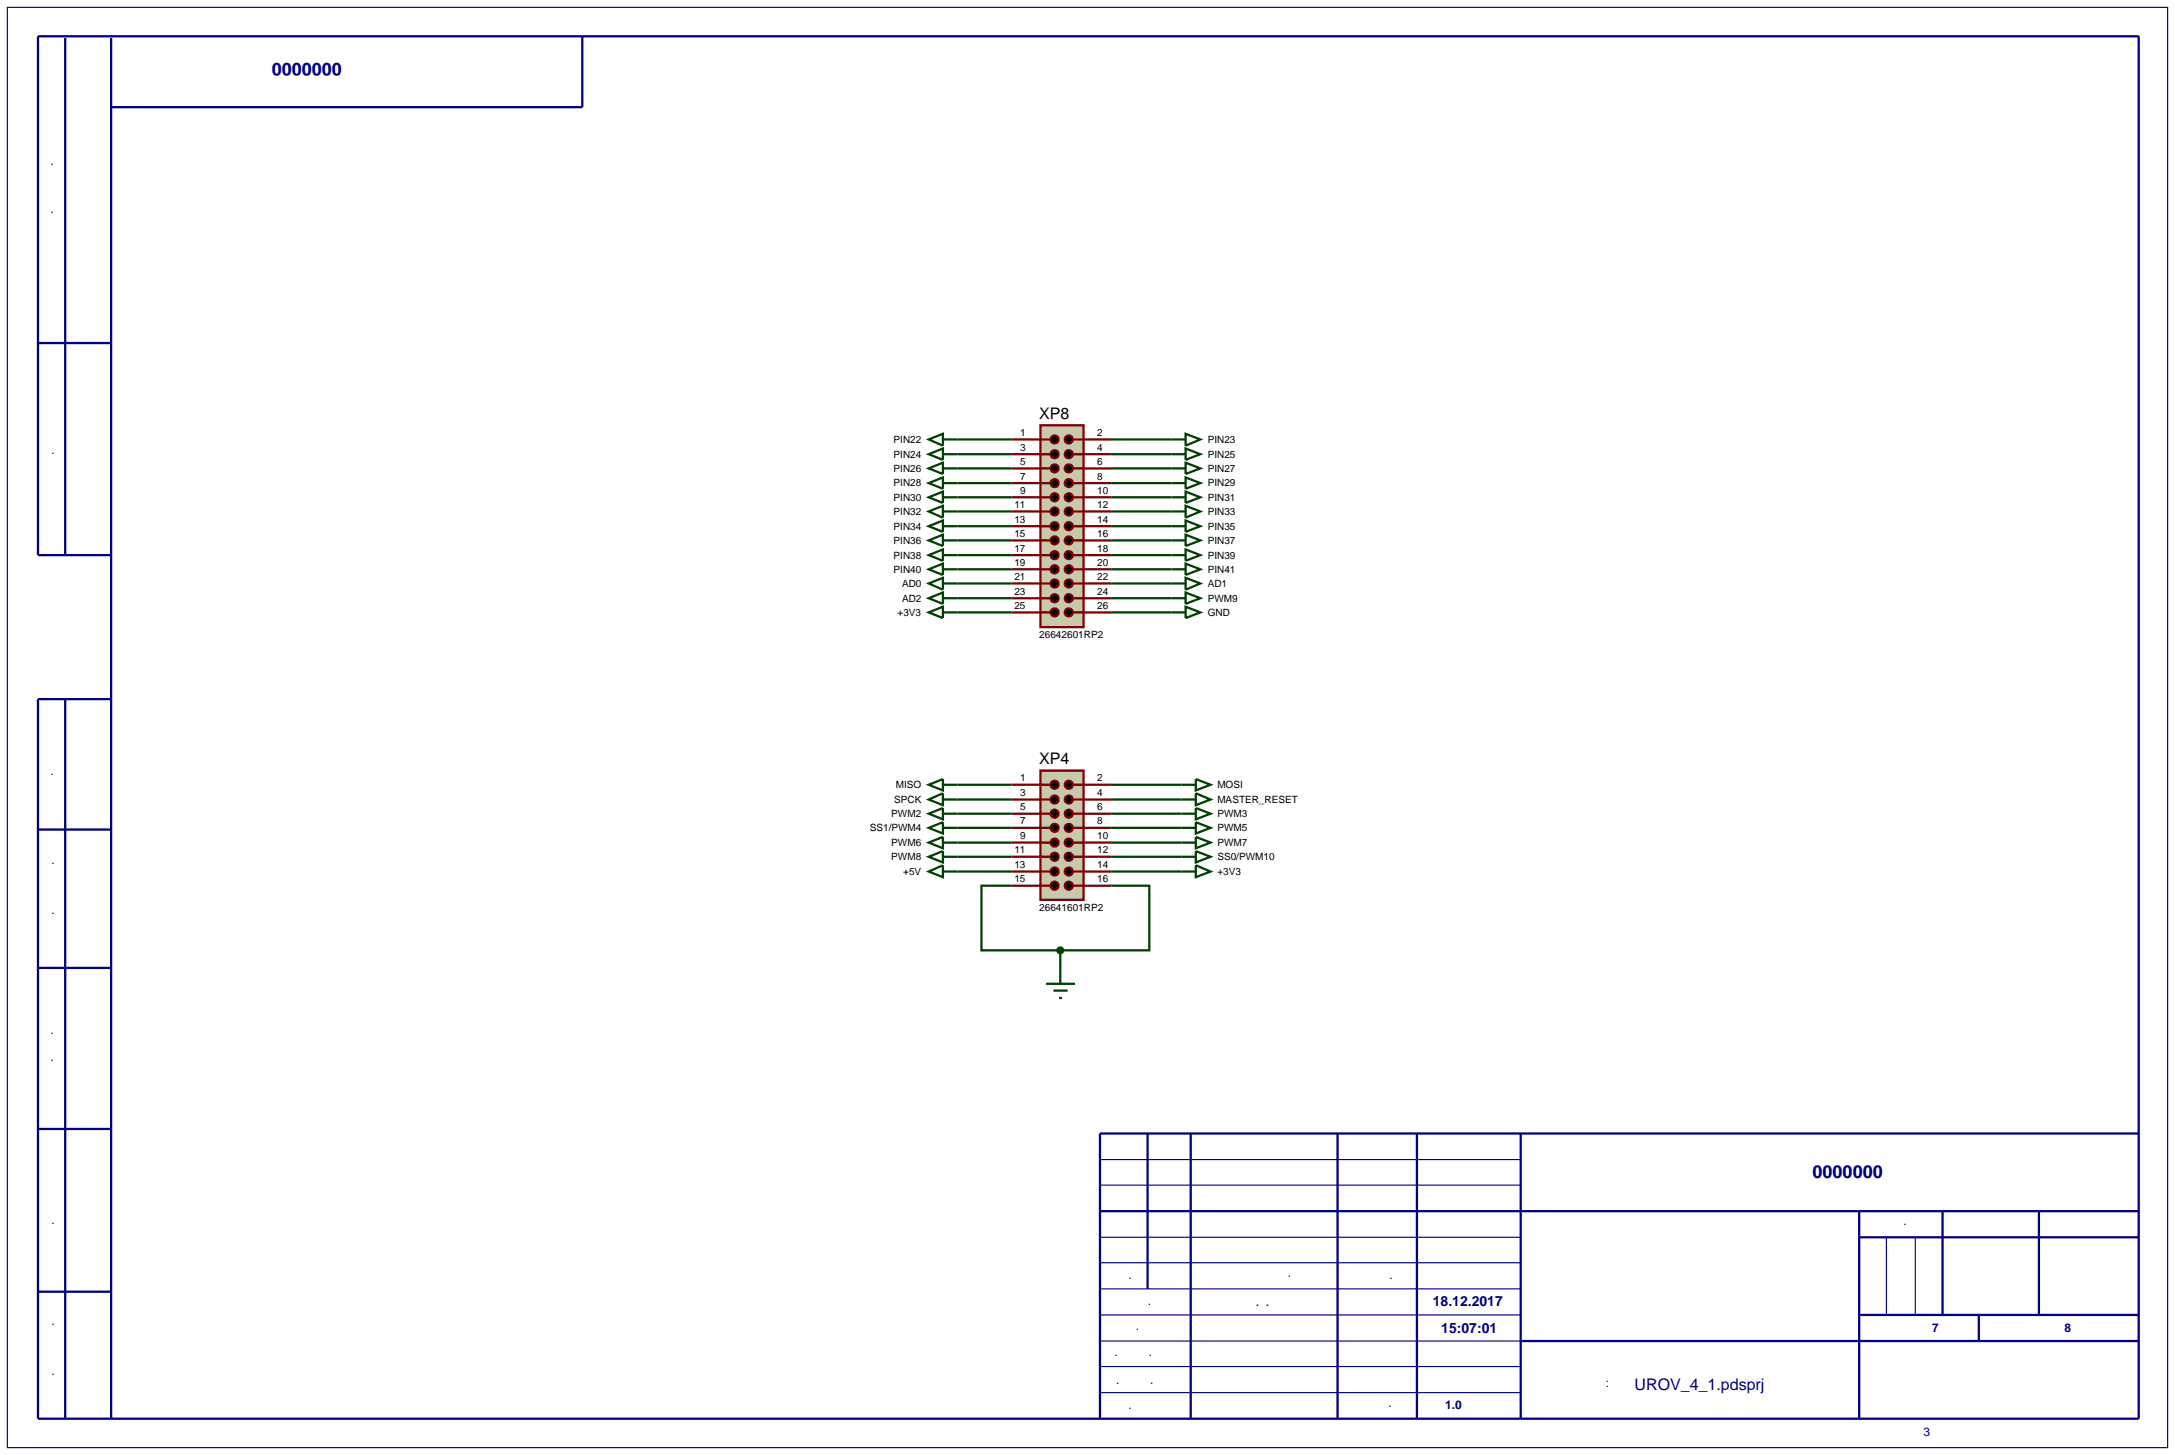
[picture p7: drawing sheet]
<svg xmlns="http://www.w3.org/2000/svg" width="384mm" height="257mm" viewBox="0 0 384 257" stroke-linecap="round" stroke-linejoin="round" font-family="sans-serif">
<path d="M1.3 1.3h381v254h-381zM194 218.2h74.2M194 209h74.2M194 204.5h74.2M332.7 218.2v13.7M337.8 218.2v13.7M194 222.7h74.2M194 231.9h74.2M194 236.5h74.2M194 227.3h74.2M194 241h74.2M194 245.6h74.2" fill="none" stroke="#000080" stroke-width=".2"/>
<g fill="none" stroke="#000080" stroke-width=".4">
<path d="M11.5 6.7v91.2M19.6 6.7v243.5M102.7 6.4v12.5h-83.1M6.7 60.5h12.9M19.6 97.9h-12.9v-91.5h370.5v243.8h-370.5v-126.9h12.9M11.5 123.3v126.9M6.7 146.3h12.9M6.7 170.7h12.9M6.7 199.1h12.9M202.4 199.9v27.4M210 199.9v50.3M235.9 199.9v50.3"/>
<path d="M249.9 199.9v50.3M268.2 199.9v50.3M377.2 199.9h-183.2v50.3M194 213.6h183.2M327.9 213.6v36.6M327.9 218.2h49.3M342.6 213.6v18.3M359.6 213.6v18.3M6.7 227.8h12.9M268.2 236.5h109M327.9 231.9h49.3M349 231.9v4.6"/>
</g>
<g fill="none" stroke="#004000" stroke-width=".4">
<path d="M163.8 77.5l2.5-1v2.1zM166.3 77.5h12.1M196.1 77.5h13M209.1 76.5l2.6 1-2.6 1.1zM209.1 79.1l2.6 1-2.6 1zM163.8 80.1l2.5-1v2zM163.8 82.6l2.5-1v2zM163.8 85.2l2.5-1v2zM163.8 87.7l2.5-1v2zM163.8 90.2l2.5-1v2.1zM163.8 92.8l2.5-1v2zM163.8 95.3l2.5-1v2z"/>
<path d="M163.8 97.9l2.5-1v2zM166.3 80.1h12.1M166.3 82.6h12.1M166.3 85.2h12.1M166.3 87.7h12.1M166.3 90.2h12.1M166.3 92.8h12.1M166.3 95.3h12.1M166.3 97.9h12.1M196.1 80.1h13M196.1 82.6h13M196.1 85.2h13"/>
<path d="M196.1 87.7h13M196.1 90.2h13M196.1 92.8h13M196.1 95.3h13M196.1 97.9h13M209.1 81.6l2.6 1-2.6 1zM209.1 84.2l2.6 1-2.6 1zM209.1 86.7l2.6 1-2.6 1zM209.1 89.2l2.6 1-2.6 1.1zM209.1 91.8l2.6 1-2.6 1zM209.1 94.3l2.6 1-2.6 1zM209.1 96.9l2.6 1-2.6 1z"/>
<path d="M209.1 99.4l2.6 1-2.6 1zM163.8 100.4l2.5-1v2zM163.8 102.9l2.5-1v2.1zM163.8 105.5l2.5-1v2zM163.8 108l2.5-1v2zM166.3 100.4h12.1M166.3 102.9h12.1M166.3 105.5h12.1M166.3 108h12.1M196.1 100.4h13M196.1 102.9h13M196.1 105.5h13"/>
<path d="M196.1 108h13M209.1 101.9l2.6 1-2.6 1.1zM209.1 104.5l2.6 1-2.6 1zM209.1 107l2.6 1-2.6 1zM168.9 138.4h9.5M196.1 138.4h12.3M168.9 141h9.5M168.9 143.5h9.5M168.9 146h9.5M168.9 148.6h9.5M168.9 151.1h9.5M168.9 153.7h9.5"/>
<path d="M178.4 156.2h-5.3v11.4h13.9M196.1 156.2h6.6v11.4h-15.7M196.1 141h12.3M196.1 143.5h12.3M196.1 146h12.3M196.1 148.6h12.3M196.1 151.1h12.3M196.1 153.7h12.3M187 167.6v3.3"/>
</g>
<path d="M183.5 75h7.6v35.6h-7.6z" fill="#c8c8aa" stroke="#800000" stroke-width=".4"/>
<g fill="none" stroke="#800000" stroke-width=".4">
<path d="M178.4 77.5h6.8M189.3 77.5h6.8M178.4 80.1h6.8M178.4 82.6h6.8M178.4 85.2h6.8M178.4 87.7h6.8M178.4 90.2h6.8M178.4 92.8h6.8M178.4 95.3h6.8M178.4 97.9h6.8M189.3 80.1h6.8M189.3 82.6h6.8"/>
<path d="M189.3 85.2h6.8M189.3 87.7h6.8M189.3 90.2h6.8M189.3 92.8h6.8M189.3 95.3h6.8M189.3 97.9h6.8M178.4 100.4h6.8M178.4 102.9h6.8M178.4 105.5h6.8M178.4 108h6.8M189.3 100.4h6.8M189.3 102.9h6.8"/>
<path d="M189.3 105.5h6.8M189.3 108h6.8"/>
</g>
<g fill="#000" stroke="#800000" stroke-width=".4">
<path d="M185.5 77l.5-.2-.7 .7zM186 76.8a.68 .68 0 0 1 .7 .7zM186.7 77.5a.68 .68 0 0 1-.7 .7zM185.3 77.5l.7 .7a.68 .68 0 0 1-.7-.7z"/>
<path d="M188 77l.5-.2-.7 .7zM188.5 76.8a.68 .68 0 0 1 .7 .7zM189.2 77.5a.68 .68 0 0 1-.7 .7zM187.8 77.5l.7 .7a.68 .68 0 0 1-.7-.7z"/>
<path d="M185.5 79.6l.5-.2-.7 .7zM186 79.4a.68 .68 0 0 1 .7 .7zM186.7 80.1a.68 .68 0 0 1-.7 .7zM185.3 80.1l.7 .7a.68 .68 0 0 1-.7-.7z"/>
<path d="M185.5 82.1l.5-.2-.7 .7zM186 81.9a.68 .68 0 0 1 .7 .7zM186.7 82.6a.68 .68 0 0 1-.7 .7zM185.3 82.6l.7 .7a.68 .68 0 0 1-.7-.7z"/>
<path d="M185.5 84.7l.5-.2-.7 .7zM186 84.5a.68 .68 0 0 1 .7 .7zM186 85.9l.7-.7a.68 .68 0 0 1-.7 .7zM185.3 85.2l.7 .7a.68 .68 0 0 1-.7-.7z"/>
<path d="M185.5 87.2l.5-.2-.7 .7zM186 87a.68 .68 0 0 1 .7 .7zM186.7 87.7a.68 .68 0 0 1-.7 .7zM185.3 87.7l.7 .7a.68 .68 0 0 1-.7-.7z"/>
<path d="M185.5 89.7l.5-.2-.7 .7zM186 89.5a.68 .68 0 0 1 .7 .7zM186.7 90.2a.68 .68 0 0 1-.7 .7zM185.3 90.2l.7 .7a.68 .68 0 0 1-.7-.7z"/>
<path d="M185.5 92.3l.5-.2-.7 .7zM186 92.1a.68 .68 0 0 1 .7 .7zM186 93.5l.7-.7a.68 .68 0 0 1-.7 .7zM185.3 92.8l.7 .7a.68 .68 0 0 1-.7-.7z"/>
<path d="M185.5 94.8l.5-.2-.7 .7zM186 94.6a.68 .68 0 0 1 .7 .7zM186.7 95.3a.68 .68 0 0 1-.7 .7zM185.3 95.3l.7 .7a.68 .68 0 0 1-.7-.7z"/>
<path d="M185.5 97.4l.5-.2-.7 .7zM186 97.2a.68 .68 0 0 1 .7 .7zM186.7 97.9a.68 .68 0 0 1-.7 .7zM185.3 97.9l.7 .7a.68 .68 0 0 1-.7-.7z"/>
<path d="M188 79.6l.5-.2-.7 .7zM188.5 79.4a.68 .68 0 0 1 .7 .7zM188.5 80.8l.7-.7a.68 .68 0 0 1-.7 .7zM187.8 80.1l.7 .7a.68 .68 0 0 1-.7-.7z"/>
<path d="M188 82.1l.5-.2-.7 .7zM188.5 81.9a.68 .68 0 0 1 .7 .7zM189.2 82.6a.68 .68 0 0 1-.7 .7zM187.8 82.6l.7 .7a.68 .68 0 0 1-.7-.7z"/>
<path d="M188 84.7l.5-.2-.7 .7zM188.5 84.5a.68 .68 0 0 1 .7 .7zM188.5 85.9l.7-.7a.68 .68 0 0 1-.7 .7zM187.8 85.2l.7 .7a.68 .68 0 0 1-.7-.7z"/>
<path d="M188 87.2l.5-.2-.7 .7zM188.5 87a.68 .68 0 0 1 .7 .7zM189.2 87.7a.68 .68 0 0 1-.7 .7zM187.8 87.7l.7 .7a.68 .68 0 0 1-.7-.7z"/>
<path d="M188 89.7l.5-.2-.7 .7zM188.5 89.5a.68 .68 0 0 1 .7 .7zM189.2 90.2a.68 .68 0 0 1-.7 .7zM187.8 90.2l.7 .7a.68 .68 0 0 1-.7-.7z"/>
<path d="M188 92.3l.5-.2-.7 .7zM188.5 92.1a.68 .68 0 0 1 .7 .7zM189.2 92.8a.68 .68 0 0 1-.7 .7zM187.8 92.8l.7 .7a.68 .68 0 0 1-.7-.7z"/>
<path d="M188 94.8l.5-.2-.7 .7zM188.5 94.6a.68 .68 0 0 1 .7 .7zM188.5 96l.7-.7a.68 .68 0 0 1-.7 .7zM187.8 95.3l.7 .7a.68 .68 0 0 1-.7-.7z"/>
<path d="M188 97.4l.5-.2-.7 .7zM188.5 97.2a.68 .68 0 0 1 .7 .7zM189.2 97.9a.68 .68 0 0 1-.7 .7zM187.8 97.9l.7 .7a.68 .68 0 0 1-.7-.7z"/>
<path d="M185.5 99.9l.5-.2-.7 .7zM186 99.7a.68 .68 0 0 1 .7 .7zM186.7 100.4a.68 .68 0 0 1-.7 .7zM185.3 100.4l.7 .7a.68 .68 0 0 1-.7-.7z"/>
<path d="M185.5 102.4l.5-.2-.7 .7zM186 102.2a.68 .68 0 0 1 .7 .7zM186.7 102.9a.68 .68 0 0 1-.7 .7zM185.3 102.9l.7 .7a.68 .68 0 0 1-.7-.7z"/>
<path d="M185.5 105l.5-.2-.7 .7zM186 104.8a.68 .68 0 0 1 .7 .7zM186.7 105.5a.68 .68 0 0 1-.7 .7zM185.3 105.5l.7 .7a.68 .68 0 0 1-.7-.7z"/>
<path d="M185.5 107.5l.5-.2-.7 .7zM186 107.3a.68 .68 0 0 1 .7 .7zM186 108.7l.7-.7a.68 .68 0 0 1-.7 .7zM185.3 108l.7 .7a.68 .68 0 0 1-.7-.7z"/>
<path d="M188 99.9l.5-.2-.7 .7zM188.5 99.7a.68 .68 0 0 1 .7 .7zM189.2 100.4a.68 .68 0 0 1-.7 .7zM187.8 100.4l.7 .7a.68 .68 0 0 1-.7-.7z"/>
<path d="M188 102.4l.5-.2-.7 .7zM188.5 102.2a.68 .68 0 0 1 .7 .7zM189.2 102.9a.68 .68 0 0 1-.7 .7zM187.8 102.9l.7 .7a.68 .68 0 0 1-.7-.7z"/>
<path d="M188 105l.5-.2-.7 .7zM188.5 104.8a.68 .68 0 0 1 .7 .7zM189.2 105.5a.68 .68 0 0 1-.7 .7zM187.8 105.5l.7 .7a.68 .68 0 0 1-.7-.7z"/>
<path d="M188 107.5l.5-.2-.7 .7zM188.5 107.3a.68 .68 0 0 1 .7 .7zM189.2 108a.68 .68 0 0 1-.7 .7zM187.8 108l.7 .7a.68 .68 0 0 1-.7-.7z"/>
</g>
<g fill="#000">
<path d="M185.3 77.5l.7-.7 .7 .7-.7 .7zM187.8 77.5l.7-.7 .7 .7-.7 .7zM186 79.4l.7 .7-.7 .7-.7-.7zM186 81.9l.7 .7-.7 .7-.7-.7zM186 84.5l.7 .7-.7 .7-.7-.7zM185.3 87.7l.7-.7 .7 .7-.7 .7zM185.3 90.2l.7-.7 .7 .7-.7 .7zM185.3 92.8l.7-.7 .7 .7-.7 .7zM186 94.6l.7 .7-.7 .7-.7-.7zM186 97.2l.7 .7-.7 .7-.7-.7zM187.8 80.1l.7-.7 .7 .7-.7 .7zM188.5 81.9l.7 .7-.7 .7-.7-.7z"/>
<path d="M187.8 85.2l.7-.7 .7 .7-.7 .7zM187.8 87.7l.7-.7 .7 .7-.7 .7zM187.8 90.2l.7-.7 .7 .7-.7 .7zM187.8 92.8l.7-.7 .7 .7-.7 .7zM188.5 94.6l.7 .7-.7 .7-.7-.7zM187.8 97.9l.7-.7 .7 .7-.7 .7zM185.3 100.4l.7-.7 .7 .7-.7 .7zM185.3 102.9l.7-.7 .7 .7-.7 .7zM185.3 105.5l.7-.7 .7 .7-.7 .7zM186 107.3l.7 .7-.7 .7-.7-.7zM187.8 100.4l.7-.7 .7 .7-.7 .7zM187.8 102.9l.7-.7 .7 .7-.7 .7z"/>
<path d="M187.8 105.5l.7-.7 .7 .7-.7 .7zM188.5 107.3l.7 .7-.7 .7-.7-.7z"/>
</g>
<g fill="none" stroke="#004000" stroke-width=".4">
<path d="M163.8 138.4l2.5-1v2zM166.3 138.4h2.6M208.4 138.4h2.5M210.9 137.4l2.6 1-2.6 1zM210.9 139.9l2.6 1.1-2.6 1zM163.8 141l2.5-1.1v2.1zM163.8 151.1l2.5-1v2zM163.8 143.5l2.5-1v2zM163.8 146l2.5-1v2zM163.8 148.6l2.5-1v2zM163.8 153.7l2.5-1.1v2.1zM166.3 141h2.6"/>
<path d="M166.3 151.1h2.6M166.3 153.7h2.6M166.3 143.5h2.6M166.3 146h2.6M166.3 148.6h2.6M208.4 141h2.5M208.4 151.1h2.5M208.4 153.7h2.5M208.4 143.5h2.5M208.4 146h2.5M208.4 148.6h2.5M210.9 150.1l2.6 1-2.6 1z"/>
<path d="M210.9 152.6l2.6 1.1-2.6 1zM210.9 142.5l2.6 1-2.6 1zM210.9 145l2.6 1-2.6 1zM210.9 147.6l2.6 1-2.6 1zM184.5 173.5h5.1M185.8 174.7h2.5M186.8 176h.5M187 170.9v2.6"/>
</g>
<path d="M183.5 135.9h7.6v22.8h-7.6z" fill="#c8c8aa" stroke="#800000" stroke-width=".4"/>
<g fill="none" stroke="#800000" stroke-width=".4">
<path d="M178.4 138.4h6.8M189.3 138.4h6.8M178.4 141h6.8M178.4 143.5h6.8M178.4 146h6.8M178.4 148.6h6.8M178.4 151.1h6.8M178.4 153.7h6.8M178.4 156.2h6.8M189.3 141h6.8M189.3 143.5h6.8M189.3 146h6.8"/>
<path d="M189.3 148.6h6.8M189.3 151.1h6.8M189.3 153.7h6.8M189.3 156.2h6.8"/>
</g>
<g fill="#000" stroke="#800000" stroke-width=".4">
<path d="M185.5 137.9l.5-.2-.7 .7zM186 137.7a.68 .68 0 0 1 .7 .7zM186 139.1l.7-.7a.68 .68 0 0 1-.7 .7zM185.3 138.4l.7 .7a.68 .68 0 0 1-.7-.7z"/>
<path d="M188 137.9l.5-.2-.7 .7zM188.5 137.7a.68 .68 0 0 1 .7 .7zM188.5 139.1l.7-.7a.68 .68 0 0 1-.7 .7zM187.8 138.4l.7 .7a.68 .68 0 0 1-.7-.7z"/>
<path d="M185.5 140.5l.5-.2-.7 .7zM186 140.3a.68 .68 0 0 1 .7 .7zM186 141.7l.7-.7a.68 .68 0 0 1-.7 .7zM185.3 141l.7 .7a.68 .68 0 0 1-.7-.7z"/>
<path d="M185.5 143l.5-.2-.7 .7zM186 142.8a.68 .68 0 0 1 .7 .7zM186 144.2l.7-.7a.68 .68 0 0 1-.7 .7zM185.3 143.5l.7 .7a.68 .68 0 0 1-.7-.7z"/>
<path d="M185.5 145.5l.5-.2-.7 .7zM186 145.3a.68 .68 0 0 1 .7 .7zM186 146.7l.7-.7a.68 .68 0 0 1-.7 .7zM185.3 146l.7 .7a.68 .68 0 0 1-.7-.7z"/>
<path d="M185.5 148.1l.5-.2-.7 .7zM186 147.9a.68 .68 0 0 1 .7 .7zM186.7 148.6a.68 .68 0 0 1-.7 .7zM185.3 148.6l.7 .7a.68 .68 0 0 1-.7-.7z"/>
<path d="M185.5 150.6l.5-.2-.7 .7zM186 150.4a.68 .68 0 0 1 .7 .7zM186 151.8l.7-.7a.68 .68 0 0 1-.7 .7zM185.3 151.1l.7 .7a.68 .68 0 0 1-.7-.7z"/>
<path d="M185.5 153.2l.5-.2-.7 .7zM186 153a.68 .68 0 0 1 .7 .7zM186.7 153.7a.68 .68 0 0 1-.7 .7zM185.3 153.7l.7 .7a.68 .68 0 0 1-.7-.7z"/>
<path d="M185.5 155.7l.5-.2-.7 .7zM186 155.5a.68 .68 0 0 1 .7 .7zM186 156.9l.7-.7a.68 .68 0 0 1-.7 .7zM185.3 156.2l.7 .7a.68 .68 0 0 1-.7-.7z"/>
<path d="M188 140.5l.5-.2-.7 .7zM188.5 140.3a.68 .68 0 0 1 .7 .7zM189.2 141a.68 .68 0 0 1-.7 .7zM187.8 141l.7 .7a.68 .68 0 0 1-.7-.7z"/>
<path d="M188 143l.5-.2-.7 .7zM188.5 142.8a.68 .68 0 0 1 .7 .7zM188.5 144.2l.7-.7a.68 .68 0 0 1-.7 .7zM187.8 143.5l.7 .7a.68 .68 0 0 1-.7-.7z"/>
<path d="M188 145.5l.5-.2-.7 .7zM188.5 145.3a.68 .68 0 0 1 .7 .7zM188.5 146.7l.7-.7a.68 .68 0 0 1-.7 .7zM187.8 146l.7 .7a.68 .68 0 0 1-.7-.7z"/>
<path d="M188 148.1l.5-.2-.7 .7zM188.5 147.9a.68 .68 0 0 1 .7 .7zM189.2 148.6a.68 .68 0 0 1-.7 .7zM187.8 148.6l.7 .7a.68 .68 0 0 1-.7-.7z"/>
<path d="M188 150.6l.5-.2-.7 .7zM188.5 150.4a.68 .68 0 0 1 .7 .7zM188.5 151.8l.7-.7a.68 .68 0 0 1-.7 .7zM187.8 151.1l.7 .7a.68 .68 0 0 1-.7-.7z"/>
<path d="M188 153.2l.5-.2-.7 .7zM188.5 153a.68 .68 0 0 1 .7 .7zM189.2 153.7a.68 .68 0 0 1-.7 .7zM187.8 153.7l.7 .7a.68 .68 0 0 1-.7-.7z"/>
<path d="M188 155.7l.5-.2-.7 .7zM188.5 155.5a.68 .68 0 0 1 .7 .7zM188.5 156.9l.7-.7a.68 .68 0 0 1-.7 .7zM187.8 156.2l.7 .7a.68 .68 0 0 1-.7-.7z"/>
</g>
<g fill="#000">
<path d="M185.3 138.4l.7-.7 .7 .7-.7 .7zM187.8 138.4l.7-.7 .7 .7-.7 .7zM185.3 141l.7-.7 .7 .7-.7 .7zM186 142.8l.7 .7-.7 .7-.7-.7zM185.3 146l.7-.7 .7 .7-.7 .7zM185.3 148.6l.7-.7 .7 .7-.7 .7zM186 150.4l.7 .7-.7 .7-.7-.7zM185.3 153.7l.7-.7 .7 .7-.7 .7zM186 155.5l.7 .7-.7 .7-.7-.7zM187.8 141l.7-.7 .7 .7-.7 .7zM188.5 142.8l.7 .7-.7 .7-.7-.7zM187.8 146l.7-.7 .7 .7-.7 .7z"/>
<path d="M187.8 148.6l.7-.7 .7 .7-.7 .7zM187.8 151.1l.7-.7 .7 .7-.7 .7zM187.8 153.7l.7-.7 .7 .7-.7 .7zM188.5 155.5l.7 .7-.7 .7-.7-.7z"/>
</g>
<path d="M186.7 167.2l.3-.1-.5 .5zM187 167.1l.4 .2 .1 .3zM187.5 167.6l-.2 .4-.3 .1zM186.5 167.6l.5 .5-.3-.1z" fill="#004000" stroke="#004000" stroke-width=".4"/>
<path d="M187 167.1l.5 .5-.5 .5-.5-.5z" fill="#004000"/>
<g font-size="3.2" fill="#000080">
<text x="70.4" y="11.2" transform="rotate(-180 70.4 11.2)">ЯКШГ 0000000</text>
<text x="309.6" y="207.7">ЯКШГ 0000000</text>
</g>
<g font-size="2.8">
<text x="183.3" y="73.9">XP8</text>
<text x="183.3" y="134.8">XP4</text>
</g>
<text font-size="2.8" fill="#000080" x="288.3" y="245.1">UROV_4_1.pdsprj</text>
<g font-size="2.5" fill="#000080">
<text x="252.7" y="230.3">18.12.2017</text>
<text x="254.2" y="235">15:07:01</text>
</g>
<g font-size="2.1" fill="#000080">
<text x="9.3" y="42.7" transform="rotate(-90 9.3 42.7)">Перв. примен.</text>
<text x="9.5" y="86.3" transform="rotate(-90 9.5 86.3)">Справ. №</text>
<text x="9.3" y="141.9" transform="rotate(-90 9.3 141.9)">Подп. и дата</text>
<text x="9.5" y="165.2" transform="rotate(-90 9.5 165.2)">Инв. № дубл.</text>
<text x="9.3" y="192.2" transform="rotate(-90 9.3 192.2)">Взам. инв. №</text>
<text x="9.5" y="221.1" transform="rotate(-90 9.5 221.1)">Подп. и дата</text>
<text x="332.2" y="216.1">Лит.</text>
<text x="195.1" y="225.5">Изм.</text>
<text x="218.4" y="225.2">№ докум.</text>
<text x="240" y="225.5">Подп.</text>
<text x="195.3" y="230.1">Разраб.</text>
<text x="195.3" y="234.6">Пров.</text>
<text x="195.3" y="239.2">Т.контр.</text>
<text x="340.8" y="234.9">7</text>
<text x="364.1" y="234.9">8</text>
<text x="195.3" y="244">Н.контр.</text>
<text x="269.7" y="244.6">Файл проекта:</text>
<text x="9.5" y="246.5" transform="rotate(-90 9.5 246.5)">Инв. № подл.</text>
<text x="195.6" y="248.4">Утв.</text>
<text x="239" y="248.1">Ревиз.</text>
<text x="254.9" y="248.4">1.0</text>
<text x="329.7" y="253.2">Формат А3</text>
</g>
<g font-size="1.8">
<text x="179.9" y="76.9">1</text>
<text x="193.5" y="76.9">2</text>
<text x="157.6" y="78.1">PIN22</text>
<text x="157.6" y="80.7">PIN24</text>
<text x="157.6" y="83.2">PIN26</text>
<text x="179.9" y="79.5">3</text>
<text x="179.9" y="82">5</text>
<text x="193.5" y="79.5">4</text>
<text x="193.5" y="82">6</text>
<text x="213" y="78.1">PIN23</text>
<text x="213" y="80.7">PIN25</text>
<text x="213" y="83.2">PIN27</text>
<text x="157.6" y="85.8">PIN28</text>
<text x="157.6" y="88.3">PIN30</text>
<text x="178.9" y="89.6">11</text>
<text x="179.9" y="84.6">7</text>
<text x="179.9" y="87.1">9</text>
<text x="193.5" y="84.6">8</text>
<text x="193.5" y="87.1">10</text>
<text x="193.5" y="89.6">12</text>
<text x="213" y="85.8">PIN29</text>
<text x="213" y="88.3">PIN31</text>
<text x="157.6" y="90.8">PIN32</text>
<text x="157.6" y="93.4">PIN34</text>
<text x="157.6" y="95.9">PIN36</text>
<text x="178.9" y="92.2">13</text>
<text x="178.9" y="94.7">15</text>
<text x="193.5" y="92.2">14</text>
<text x="193.5" y="94.7">16</text>
<text x="213" y="90.8">PIN33</text>
<text x="213" y="93.4">PIN35</text>
<text x="213" y="95.9">PIN37</text>
<text x="157.6" y="98.5">PIN38</text>
<text x="157.6" y="101">PIN40</text>
<text x="178.9" y="97.3">17</text>
<text x="178.9" y="99.8">19</text>
<text x="193.5" y="97.3">18</text>
<text x="193.5" y="99.8">20</text>
<text x="213" y="98.5">PIN39</text>
<text x="213" y="101">PIN41</text>
<text x="159.1" y="103.5">AD0</text>
<text x="159.1" y="106.1">AD2</text>
<text x="178.9" y="102.3">21</text>
<text x="178.9" y="104.9">23</text>
<text x="178.9" y="107.4">25</text>
<text x="193.5" y="102.3">22</text>
<text x="193.5" y="104.9">24</text>
<text x="193.5" y="107.4">26</text>
<text x="213" y="103.5">AD1</text>
<text x="213" y="106.1">PWM9</text>
<text x="158.3" y="108.6">+3V3</text>
<text x="183.3" y="112.6">26642601RP2</text>
<text x="213" y="108.6">GND</text>
<text x="179.9" y="137.8">1</text>
<text x="193.5" y="137.8">2</text>
<text x="157.7" y="141.6">SPCK</text>
<text x="158" y="139">MISO</text>
<text x="179.9" y="140.4">3</text>
<text x="179.9" y="142.9">5</text>
<text x="193.5" y="140.4">4</text>
<text x="193.5" y="142.9">6</text>
<text x="214.7" y="139">MOSI</text>
<text x="214.7" y="141.6">MASTER_RESET</text>
<text x="153.4" y="146.6">SS1/PWM4</text>
<text x="157.2" y="144.1">PWM2</text>
<text x="157.2" y="149.2">PWM6</text>
<text x="179.9" y="145.4">7</text>
<text x="179.9" y="148">9</text>
<text x="193.5" y="145.4">8</text>
<text x="193.5" y="148">10</text>
<text x="214.7" y="144.1">PWM3</text>
<text x="214.7" y="146.6">PWM5</text>
<text x="214.7" y="149.2">PWM7</text>
<text x="157.2" y="151.7">PWM8</text>
<text x="159.3" y="154.3">+5V</text>
<text x="178.9" y="150.5">11</text>
<text x="178.9" y="153.1">13</text>
<text x="178.9" y="155.6">15</text>
<text x="193.5" y="150.5">12</text>
<text x="193.5" y="153.1">14</text>
<text x="193.5" y="155.6">16</text>
<text x="214.7" y="151.7">SS0/PWM10</text>
<text x="214.7" y="154.3">+3V3</text>
<text x="183.3" y="160.7">26641601RP2</text>
</g>
<text font-size="1.8" fill="#000080" x="211.3" y="230.4">Мосейчук А.В.</text>
</svg>
